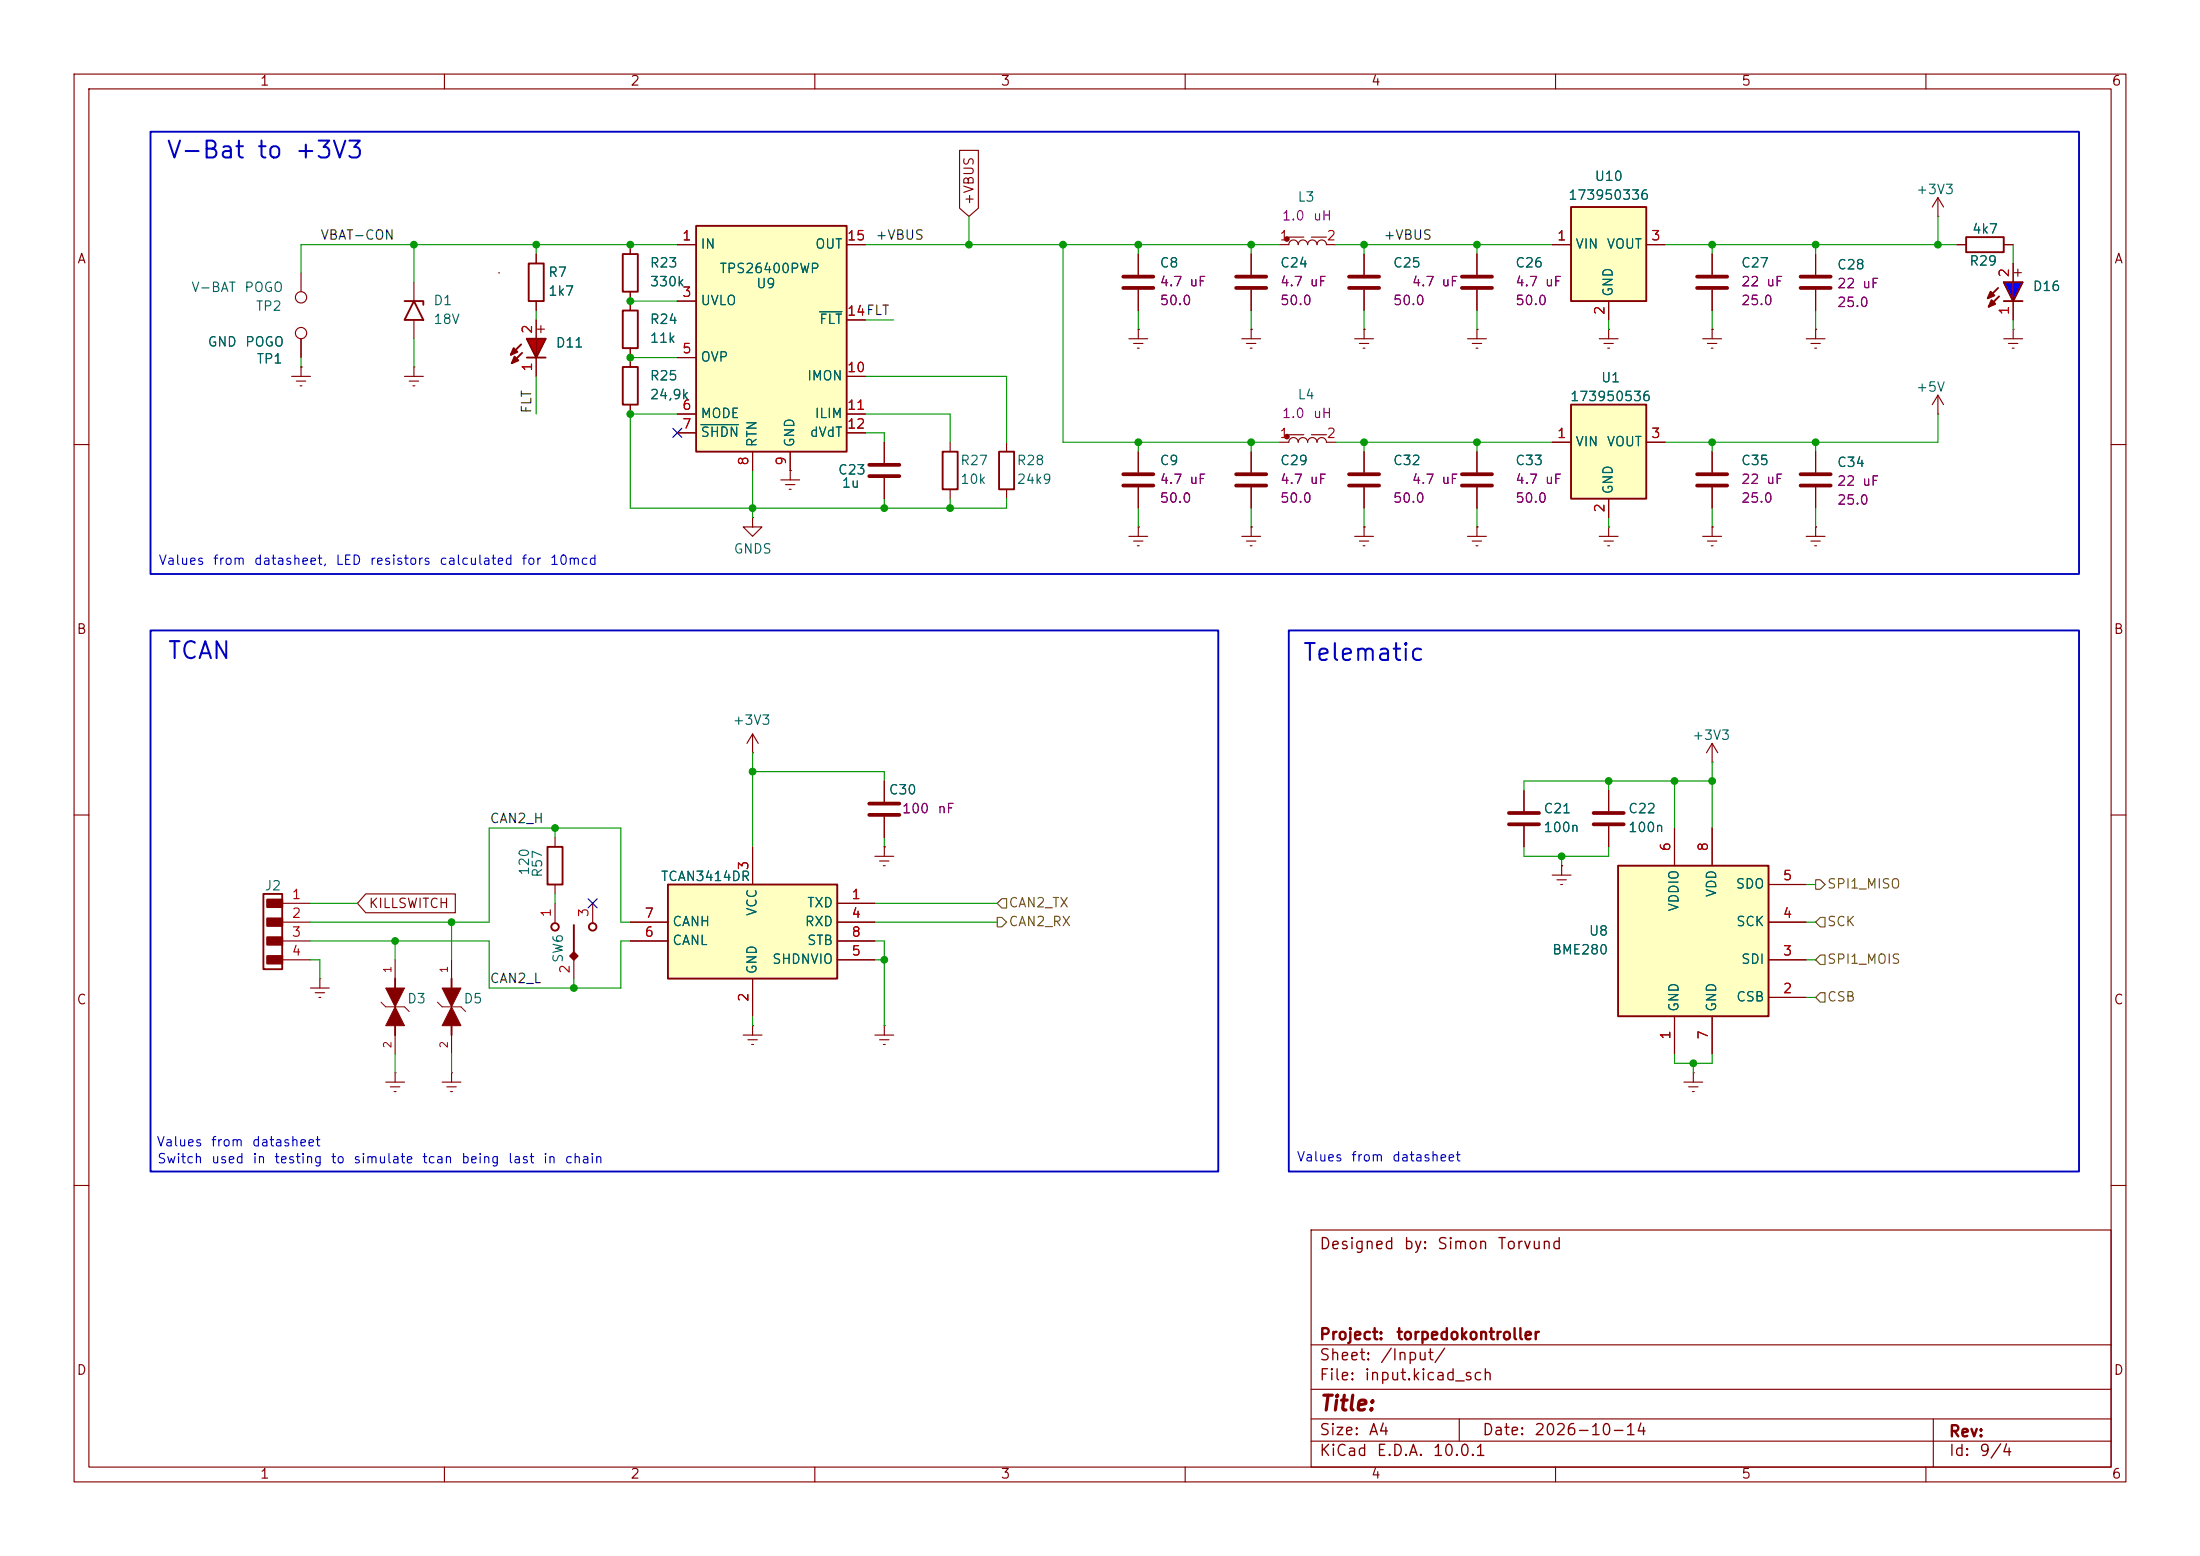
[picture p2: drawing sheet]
<svg xmlns="http://www.w3.org/2000/svg" width="297mm" height="210mm" viewBox="0 0 297 210" stroke-linecap="round" stroke-linejoin="round" font-family="sans-serif">
<g fill="none" stroke="#840000" stroke-width=".15">
<path d="M10 10h277v190h-277zM12 12h273v186h-273zM60 10v2M110 10v2M160 10v2M210 10v2M260 10v2M40.6 36.8v2.6M55.9 38.1v2.5M168.9 34.3v2.8M168.9 39.1v2.8M245.1 34.3v2.8"/>
<path d="M245.1 39.1v2.8M39.4 50.8h2.5M40 51.4h1.3M40.5 52.1h.3M40.6 49.5h.1M40.6 45.7v2.6M40.6 49.5v1.3M54.6 50.8h2.5M55.2 51.4h1.3M55.8 52.1h.2M55.9 49.5h.1M55.9 43.2v2.5"/>
<path d="M55.9 49.5v1.3M128.3 59.7v1.3M167.6 45.7h2.6M168.3 46.4h1.2M168.8 47h.2M168.9 44.5h.1M168.9 44.5v1.2M229.9 45.7h2.5M230.5 46.4h1.3M231 47h.3M231.1 44.5h.1M231.1 44.5v1.2"/>
<path d="M243.8 45.7h2.6M244.5 46.4h1.2M245 47h.2M245.1 44.5h.1M245.1 44.5v1.2M10 60h2M101.6 69.9v1.2h1.3l-1.3 1.3-1.3-1.3h1.3M101.6 69.9h.1M128.3 66v1.3M167.6 72.4h2.6M168.3 73h1.2M168.8 73.7h.2"/>
<path d="M168.9 71.1h.1M168.9 61v2.8M168.9 65.8v2.8M168.9 71.1v1.3M285 60h2M101.6 99.1l.8 1.2M101.6 99.1l-.8 1.2M101.6 99.1v2.5M10 110h2M74.9 113v1.3M74.9 119.4v1.3M101.6 101.6h.1"/>
<path d="M118.1 115.6h2.5M118.7 116.2h1.3M119.3 116.8h.2M119.4 114.3h.1M119.4 114.3v1.3M285 110h2M61 129.5v2.6M61 139.7v2.5M74.9 121.9v2.6M77.5 129.5v2.6M80 121.9v2.6M52.1 146.1h2.5"/>
<path d="M52.7 146.7h1.3M53.2 147.3h.3M53.3 144.8h.1M53.3 144.8v1.3M59.7 146.1h2.5M60.3 146.7h1.3M60.8 147.3h.3M61 144.8h.1M61 144.8v1.3M10 160h2M177 166h108v32h-108zM285 160h2"/>
<path d="M60 198v2M110 198v2M160 198v2M177 194.5h108M177 191.5h108M177 187.5h108M177 181.5h108M197 191.5v3M210 198v2M260 198v2M261 191.5v6.5"/>
<circle cx="40.6" cy="40.1" r=".76"/>
<circle cx="40.6" cy="45" r=".76"/>
</g>
<g fill="none" stroke="#840000" stroke-width=".25">
<path d="M54.6 40.6h2.5v.5M55.9 40.6l1.2 2.6h-2.5zM127.3 61h2v5h-2zM73.9 114.3h2v5.1h-2zM61 132.1v1.3M61 138.4v1.3M77.5 124.8v4.1"/>
<circle cx="74.9" cy="125.1" r=".51"/>
<circle cx="80" cy="125.1" r=".51"/>
</g>
<g fill="#840000" stroke="#840000" stroke-width=".14">
<path d="M61 135.9l1.2 2.5h-2.5z"/>
<path d="M59.7 133.4h2.5l-1.2 2.5z"/>
</g>
<path d="M59.1 135.3l.6 .6h2.5l.7 .6" fill="none" stroke="#840000" stroke-width=".14"/>
<path d="M166.9 37.3h4M166.9 38.9h4M243.1 37.3h4M243.1 38.9h4M166.9 64h4M166.9 65.5h4" fill="none" stroke="#840000" stroke-width=".51"/>
<path d="M77 129l.5-.5 .5 .5-.5 .5z" fill="#840000" stroke="#840000" stroke-width=".25"/>
<path d="M90.2 119.4h22.8v12.7h-22.8z" fill="#ffffc2"/>
<path d="M90.2 119.4h22.8v12.7h-22.8z" fill="none" stroke="#840000" stroke-width=".25"/>
<path d="M101.6 114.3v5.1M119.4 105.4v2.8M119.4 110.2v2.8M85.1 124.5h5.1M85.1 127h5.1M101.6 132.1v5.1M113 121.9h5.1M113 124.5h5.1M113 129.5h5.1M113 127h5.1" fill="none" stroke="#840000" stroke-width=".15"/>
<path d="M117.3 108.5h4.1M117.3 110h4.1" fill="none" stroke="#840000" stroke-width=".51"/>
<path d="M212.1 27.9h10.1v12.7h-10.1z" fill="#ffffc2"/>
<path d="M71.4 35.6h2v5h-2zM212.1 27.9h10.1v12.7h-10.1zM35.6 120.7h2.5v10.1h-2.5zM53.3 132.1v1.3M53.3 138.4v1.3" fill="none" stroke="#840000" stroke-width=".25"/>
<g fill="none" stroke="#840000" stroke-width=".15">
<path d="M72.4 34.3v1.3M153.7 34.3v2.8M153.7 39.1v2.8M172.7 33h1.3a.64 .64 0 0 1 .6-.6 .64 .64 0 0 1 .7 .6 .64 .64 0 0 1 .6-.6 .64 .64 0 0 1 .6 .6 .64 .64 0 0 1 .7-.6 .64 .64 0 0 1 .6 .6 .64 .64 0 0 1 .6-.6 .64 .64 0 0 1 .7 .6h1.2M174 32h2M177 32h2.1M209.5 33h2.6M222.2 33h2.6M261.6 29.2h.1M261.6 26.7l-.7 1.2M261.6 26.7l.8 1.2M261.6 26.7v2.5"/>
<path d="M72.4 40.6v1.3M217.2 40.6v2.6M243.8 72.4h2.6M244.5 73h1.2M245 73.7h.2M245.1 71.1h.1M245.1 71.1v1.3M38.1 121.9h3.8M38.1 124.5h3.8M38.1 127h3.8M38.1 129.5h3.8M41.9 133.4h2.5"/>
<path d="M42.5 134h1.3M43.1 134.6h.2M43.2 132.1h.1M43.2 132.1v1.3M53.3 129.5v2.6M53.3 139.7v2.5"/>
</g>
<path d="M151.6 37.3h4.1M151.6 38.9h4.1" fill="none" stroke="#840000" stroke-width=".51"/>
<circle cx="173.7" cy="32.3" r=".19" fill="#840000" stroke="#840000" stroke-width=".38"/>
<g fill="#840000" stroke="#840000" stroke-width=".14">
<path d="M53.3 135.9l1.3 2.5h-2.5z"/>
<path d="M52.1 133.4h2.5l-1.3 2.5z"/>
</g>
<path d="M51.4 135.3l.7 .6h2.5l.6 .6" fill="none" stroke="#840000" stroke-width=".14"/>
<g fill="#840000" stroke="#840000" stroke-width=".25">
<path d="M36.1 121.4h2v1h-2z"/>
<path d="M36.1 124h2v1h-2z"/>
<path d="M36.1 126.5h2v1h-2z"/>
<path d="M36.1 129h2v1h-2z"/>
</g>
<path d="M71.1 45.7h2.6l-1.3 2.6z" fill="#ff0010"/>
<g fill="none" stroke="#840000" stroke-width=".15">
<path d="M67.3 36.8h.1M85.1 33v1.3M85.1 39.4v2.5M71.1 45.7h2.6l-1.3 2.6zM72.4 43.2v2.5M72.4 48.3v2.5M85.1 47v1.3M152.4 45.7h2.5M153 46.4h1.3M153.5 47h.3M153.7 44.5h.1M153.7 44.5v1.2"/>
<path d="M229.9 72.4h2.5M230.5 73h1.3M231 73.7h.3M231.1 71.1h.1M231.1 61v2.8M231.1 65.8v2.8M231.1 71.1v1.3M245.1 61v2.8M245.1 65.8v2.8M100.3 139.7h2.6M101.6 138.4h.1M101.6 138.4v1.3"/>
<path d="M118.1 139.7h2.5M119.4 138.4h.1M119.4 138.4v1.3M101 140.3h1.2M101.5 141h.2M118.7 140.3h1.3M119.3 141h.2"/>
</g>
<path d="M84.1 34.3h2v5.1h-2zM70.4 46.5l-1.4 1.4M70.5 47.6l-1.4 1.4M71.1 48.3h2.6M71.1 45.7h2.6l-1.3 2.6zM72.4 45.7v2.6M84.1 41.9h2v5.1h-2z" fill="none" stroke="#840000" stroke-width=".25"/>
<g fill="#840000" stroke="#840000" stroke-width=".25">
<path d="M69.5 48.1l.5 .5-.9 .4z"/>
<path d="M69.3 47l.5 .5-.8 .4z"/>
</g>
<path d="M229.1 64h4.1M229.1 65.5h4.1M243.1 64h4M243.1 65.5h4" fill="none" stroke="#840000" stroke-width=".51"/>
<path d="M94 30.5h20.3v30.5h-20.3z" fill="#ffffc2"/>
<path d="M94 30.5h20.3v30.5h-20.3zM84.1 49.5h2v5.1h-2zM134.9 61h2v5h-2z" fill="none" stroke="#840000" stroke-width=".25"/>
<g fill="none" stroke="#840000" stroke-width=".15">
<path d="M91.4 33h2.6M114.3 33h2.5M85.1 48.3v1.2M85.1 54.6v1.3M91.4 40.6h2.6M91.4 48.3h2.6M91.4 55.9h2.6M91.4 58.4h2.6M114.3 55.9h2.5M114.3 58.4h2.5M114.3 50.8h2.5M114.3 43.2h2.5"/>
<path d="M119.4 59.7v2.8M135.9 59.7v1.3M101.6 61v2.5M105.4 64.8h2.5M106 65.4h1.3M106.6 66h.2M106.7 63.5h.1M106.7 61v3.8M119.4 64.5v2.8M135.9 66v1.3M152.4 72.4h2.5M153 73h1.3"/>
<path d="M153.5 73.7h.3M153.7 71.1h.1M153.7 61v2.8M153.7 65.8v2.8M153.7 71.1v1.3M205.7 106.7v2.8M205.7 111.5v2.8M209.5 118.1h2.6M210.2 118.7h1.3M210.7 119.4h.2M210.8 116.8h.1M210.8 116.8v1.3"/>
<path d="M231.1 102.9h.1M231.1 100.3l-.7 1.3M231.1 100.3l.8 1.3M231.1 100.3v2.6M227.3 146.1h2.6M228 146.7h1.2M228.5 147.3h.2M228.6 144.8h.1M228.6 144.8v1.3"/>
</g>
<path d="M94.6 57.3h5.1M110.6 42.1h3.1" fill="none" stroke="#006464" stroke-width=".15"/>
<path d="M117.3 62.7h4.1M117.3 64.3h4.1M151.6 64h4.1M151.6 65.5h4.1M203.7 109.7h4.1M203.7 111.3h4.1" fill="none" stroke="#840000" stroke-width=".51"/>
<path d="M218.4 116.8h20.4v20.4h-20.4z" fill="#ffffc2"/>
<path d="M218.4 116.8h20.4v20.4h-20.4z" fill="none" stroke="#840000" stroke-width=".25"/>
<g fill="none" stroke="#840000" stroke-width=".15">
<path d="M184.1 34.3v2.8M184.1 39.1v2.8M199.4 34.3v2.8M199.4 39.1v2.8M172.7 59.7h1.3a.64 .64 0 0 1 .6-.6 .64 .64 0 0 1 .7 .6 .64 .64 0 0 1 .6-.6 .64 .64 0 0 1 .6 .6 .64 .64 0 0 1 .7-.6 .64 .64 0 0 1 .6 .6 .64 .64 0 0 1 .6-.6 .64 .64 0 0 1 .7 .6h1.2M174 58.7h2M177 58.7h2.1M182.9 45.7h2.5M183.5 46.4h1.3M184 47h.3M184.1 44.5h.1M184.1 44.5v1.2"/>
<path d="M198.1 45.7h2.6M198.8 46.4h1.2M199.3 47h.2M199.4 44.5h.1M199.4 44.5v1.2M215.9 45.7h2.5M216.5 46.4h1.3M217 47h.3M217.2 44.5h.1M217.2 44.5v1.2M182.9 72.4h2.5M183.5 73h1.3"/>
<path d="M184 73.7h.3M184.1 71.1h.1M184.1 61v2.8M184.1 65.8v2.8M184.1 71.1v1.3M198.1 72.4h2.6M198.8 73h1.2M199.3 73.7h.2M199.4 71.1h.1M199.4 61v2.8M199.4 65.8v2.8M199.4 71.1v1.3"/>
<path d="M215.9 72.4h2.5M216.5 73h1.3M217 73.7h.3M217.2 71.1h.1M217.2 71.1v1.3M217.2 106.7v2.8M217.2 111.5v2.8M226.1 111.8v5M231.1 111.8v5M238.8 119.4h5M226.1 137.2v5M231.1 137.2v5"/>
<path d="M238.8 134.6h5M238.8 129.5h5M238.8 124.5h5"/>
</g>
<path d="M182.1 37.3h4.1M182.1 38.9h4.1M197.4 37.3h4M197.4 38.9h4M182.1 64h4.1M182.1 65.5h4.1M197.4 64h4M197.4 65.5h4M215.1 109.7h4.1M215.1 111.3h4.1" fill="none" stroke="#840000" stroke-width=".51"/>
<circle cx="173.7" cy="58.9" r=".19" fill="#840000" stroke="#840000" stroke-width=".38"/>
<path d="M212.1 54.6h10.1v12.7h-10.1z" fill="#ffffc2"/>
<path d="M212.1 54.6h10.1v12.7h-10.1z" fill="none" stroke="#840000" stroke-width=".25"/>
<path d="M209.5 59.7h2.6M222.2 59.7h2.6M270.5 45.7h2.5M271.1 46.4h1.3M271.7 47h.2M271.8 44.5h.1M271.8 44.5v1.2M217.2 67.3v2.6" fill="none" stroke="#840000" stroke-width=".15"/>
<path d="M270.5 38.1h2.5l-1.2 2.5z" fill="#0002ff"/>
<path d="M265.4 32h5.1v2h-5.1zM269.7 38.9l-1.3 1.4M270.5 38.1h2.5l-1.2 2.5zM271.8 38.1v2.5M269.9 40l-1.4 1.4M270.5 40.6h2.5" fill="none" stroke="#840000" stroke-width=".25"/>
<g fill="#840000" stroke="#840000" stroke-width=".25">
<path d="M268.9 40.5l.5 .5-.9 .4z"/>
<path d="M268.7 39.4l.5 .5-.8 .4z"/>
</g>
<g fill="none" stroke="#840000" stroke-width=".15">
<path d="M72.4 34.3v1.3M85.1 33v1.3M85.1 39.4v2.5M91.4 33h2.6M114.3 33h2.5M129.5 20.3h2.6v7.8l-1.3 1.1-1.3-1.1zM153.7 34.3v2.8M153.7 39.1v2.8M168.9 34.3v2.8M168.9 39.1v2.8M184.1 34.3v2.8M184.1 39.1v2.8"/>
<path d="M199.4 34.3v2.8M199.4 39.1v2.8M209.5 33h2.6M222.2 33h2.6M231.1 34.3v2.8M231.1 39.1v2.8M245.1 34.3v2.8M245.1 39.1v2.8M264.2 33h1.2M270.5 38.1h2.5l-1.2 2.5zM270.5 33h1.3M271.8 35.6v2.5"/>
<path d="M40.6 49.5h.1M40.6 45.7v2.6M72.4 40.6v1.3M72.4 43.2v2.5M72.4 48.3v2.5M85.1 47v2.5M85.1 54.6v1.3M91.4 40.6h2.6M91.4 48.3h2.6M91.4 55.9h2.6M91.4 58.4h2.6M114.3 55.9h2.5"/>
<path d="M114.3 58.4h2.5M114.3 50.8h2.5M114.3 43.2h2.5M119.4 59.7v2.8M153.7 44.5h.1M168.9 44.5h.1M184.1 44.5h.1M199.4 44.5h.1M209.5 59.7h2.6M217.2 40.6v2.6M222.2 59.7h2.6M231.1 44.5h.1"/>
<path d="M245.1 44.5h.1M261.6 55.9h.1M261.6 53.3l-.7 1.3M261.6 53.3l.8 1.3M261.6 53.3v2.6M271.8 40.6v2.6M101.6 61v2.5M106.7 63.5h.1M106.7 61v2.5M119.4 64.5v2.8M153.7 71.1h.1M153.7 61v2.8"/>
<path d="M153.7 65.8v2.8M168.9 71.1h.1M168.9 61v2.8M168.9 65.8v2.8M184.1 71.1h.1M184.1 61v2.8M184.1 65.8v2.8M199.4 71.1h.1M199.4 61v2.8M199.4 65.8v2.8M217.2 67.3v2.6M231.1 71.1h.1"/>
<path d="M231.1 61v2.8M231.1 65.8v2.8M245.1 71.1h.1M245.1 61v2.8M245.1 65.8v2.8M101.6 114.3v5.1M119.4 114.3h.1M119.4 105.4v2.8M119.4 110.2v2.8M205.7 106.7v2.8M205.7 111.5v2.8M210.8 116.8h.1"/>
<path d="M217.2 106.7v2.8M217.2 111.5v2.8M226.1 111.8v5M231.1 111.8v5M238.8 119.4h5M49.4 120.6h12.1v2.6h-12.1l-1.1-1.3zM85.1 124.5h5.1M85.1 127h5.1M101.6 132.1v5.1M113 121.9h5.1M113 124.5h5.1M113 129.5h5.1"/>
<path d="M113 127h5.1M226.1 137.2v5M231.1 137.2v5M238.8 124.5h5M238.8 129.5h5M238.8 134.6h5"/>
</g>
<path d="M229.1 37.3h4.1M229.1 38.9h4.1" fill="none" stroke="#840000" stroke-width=".51"/>
<path d="M245.1 118.7h.6l.7 .7-.7 .6h-.6zM134.6 123.8h.7l.6 .7-.6 .6h-.7zM135.3 121.3h.6v1.3h-.6l-.7-.7zM245.7 128.9h.7v1.3h-.7l-.6-.7zM245.7 134h.7v1.3h-.7l-.6-.7zM245.7 123.8h.7v1.3h-.7l-.6-.6z" fill="none" stroke="#725600" stroke-width=".15"/>
<g fill="none" stroke="#009600" stroke-width=".15">
<path d="M55.9 33v5.1M72.4 33v1.3M91.4 33h-50.8v3.8M116.8 33h55.9M130.8 29.2v3.8M143.5 33v26.7h29.2M153.7 33v1.3M168.9 33v1.3M180.3 33h29.2M184.1 33v1.3M199.4 33v1.3M224.8 33h39.4"/>
<path d="M231.1 33v1.3M245.1 33v1.3M261.6 29.2v3.8M271.8 33v2.6M40.6 48.3v1.2M55.9 45.7v3.8M72.4 41.9v1.3M72.4 50.8v5.1M85.1 48.3h6.3M85.1 40.6h6.3M91.4 55.9h-6.3v12.7h50.8v-1.3M116.8 55.9h11.5v3.8"/>
<path d="M116.8 50.8h19.1v8.9M116.8 58.4h2.6v1.3M116.8 43.2h3.8M153.7 41.9v2.6M153.7 59.7v1.3M168.9 41.9v2.6M168.9 59.7v1.3M180.3 59.7h29.2M184.1 41.9v2.6M184.1 59.7v1.3M199.4 41.9v2.6M199.4 59.7v1.3"/>
<path d="M217.2 43.2v1.3M231.1 41.9v2.6M231.1 59.7v1.3M245.1 41.9v2.6M245.1 59.7v1.3M261.6 55.9v3.8h-36.8M271.8 43.2v1.3M101.6 63.5v6.4M119.4 67.3v1.3M128.3 67.3v1.3M153.7 68.6v2.5M168.9 68.6v2.5"/>
<path d="M184.1 68.6v2.5M199.4 68.6v2.5M217.2 69.9v1.2M231.1 68.6v2.5M245.1 68.6v2.5M74.9 111.8v1.2M101.6 104.1h17.8v1.3M101.6 101.6v12.7M119.4 113v1.3M205.7 114.3v1.3h11.5v-1.3M210.8 115.6v1.2M217.2 105.4v1.3"/>
<path d="M226.1 105.4v6.4M231.1 102.9v8.9M231.1 105.4h-25.4v1.3M243.8 119.4h1.3M41.9 124.5h24.1v-12.7h17.8v12.7h1.3M41.9 127h24.1v6.4h17.8v-6.4h1.3M41.9 129.5h1.3v2.6M41.9 121.9h6.4M53.3 127v2.5M61 124.5v5M74.9 120.7v1.2M77.5 132.1v1.3"/>
<path d="M101.6 137.2v1.2M118.1 127h1.3v11.4M118.1 129.5h1.3M118.1 124.5h16.5M118.1 121.9h16.5M243.8 129.5h1.3M243.8 124.5h1.3M243.8 134.6h1.3M53.3 142.2v2.6M61 142.2v2.6M226.1 142.2v1.3h5v-1.3M228.6 143.5v1.3"/>
</g>
<path d="M90.8 57.8l1.2 1.2M92 57.8l-1.2 1.2M79.4 121.3l1.2 1.2M80.6 121.3l-1.2 1.2" fill="none" stroke="#000084" stroke-width=".15"/>
<path d="M20.3 17.8h260.4v59.7h-260.4zM20.3 85.1h144.2v73h-144.2zM174 85.1h106.7v73h-106.7z" fill="none" stroke="#0000c2" stroke-width=".25"/>
<path d="M94.6 57.3h5.1M110.6 42.1h3.1" fill="none" stroke="#006464" stroke-width=".15"/>
<g fill="#009600" stroke="#009600" stroke-width=".14">
<circle cx="77.5" cy="133.4" r=".46"/>
<circle cx="74.9" cy="111.8" r=".46"/>
<circle cx="53.3" cy="127" r=".46"/>
<circle cx="61" cy="124.5" r=".46"/>
<circle cx="85.1" cy="40.6" r=".46"/>
<circle cx="85.1" cy="48.3" r=".46"/>
<circle cx="130.8" cy="33" r=".46"/>
<circle cx="143.5" cy="33" r=".46"/>
<circle cx="101.6" cy="68.6" r=".46"/>
<circle cx="119.4" cy="68.6" r=".46"/>
<circle cx="85.1" cy="55.9" r=".46"/>
<circle cx="85.1" cy="33" r=".46"/>
<circle cx="72.4" cy="33" r=".46"/>
<circle cx="128.3" cy="68.6" r=".46"/>
<circle cx="168.9" cy="59.7" r=".46"/>
<circle cx="153.7" cy="59.7" r=".46"/>
<circle cx="153.7" cy="33" r=".46"/>
<circle cx="55.9" cy="33" r=".46"/>
<circle cx="119.4" cy="129.5" r=".46"/>
<circle cx="101.6" cy="104.1" r=".46"/>
<circle cx="228.6" cy="143.5" r=".46"/>
<circle cx="217.2" cy="105.4" r=".46"/>
<circle cx="210.8" cy="115.6" r=".46"/>
<circle cx="226.1" cy="105.4" r=".46"/>
<circle cx="231.1" cy="105.4" r=".46"/>
<circle cx="199.4" cy="59.7" r=".46"/>
<circle cx="231.1" cy="59.7" r=".46"/>
<circle cx="245.1" cy="59.7" r=".46"/>
<circle cx="184.1" cy="59.7" r=".46"/>
<circle cx="199.4" cy="33" r=".46"/>
<circle cx="184.1" cy="33" r=".46"/>
<circle cx="245.1" cy="33" r=".46"/>
<circle cx="231.1" cy="33" r=".46"/>
<circle cx="261.6" cy="33" r=".46"/>
<circle cx="168.9" cy="33" r=".46"/>
</g>
<g font-size="2.3" fill="#0000c2">
<text x="22.3" y="21.9">V-Bat to +3V3</text>
<text x="22.5" y="89.5">TCAN</text>
<text x="175.7" y="89.8">Telematic</text>
</g>
<text font-size="2" fill="#840000" x="178" y="190.9">Title:</text>
<g font-size="1.5" fill="#840000">
<text x="178" y="169">Designed</text>
<text x="189.4" y="169">by:</text>
<text x="193.9" y="169">Simon</text>
<text x="202.1" y="169">Torvund</text>
<text x="178" y="184">Sheet:</text>
<text x="178" y="181.2">Project:</text>
<text x="186.2" y="184">/Input/</text>
<text x="188.4" y="181.2">torpedokontroller</text>
<text x="178" y="186.7">File:</text>
<text x="184.1" y="186.7">input.kicad_sch</text>
<text x="178" y="196.9">KiCad</text>
<text x="178" y="194.1">Size:</text>
<text x="184.7" y="194.1">A4</text>
<text x="185.7" y="196.9">E.D.A.</text>
<text x="193.3" y="196.9">10.0.1</text>
<text x="200" y="194.1">Date:</text>
<text x="207" y="194.1">2026-10-14</text>
<text x="263" y="194.3">Rev:</text>
<text x="263" y="196.9">Id:</text>
<text x="267.1" y="196.9">9/4</text>
</g>
<g font-size="1.3" fill="#840000">
<text x="35" y="11.9">1</text>
<text x="85" y="11.9">2</text>
<text x="135" y="11.9">3</text>
<text x="185" y="11.9">4</text>
<text x="235" y="11.9">5</text>
<text x="285" y="11.9">6</text>
<text x="131.8" y="27.8" transform="rotate(-90 131.8 27.8)">+VBUS</text>
<text x="10.3" y="35.9">A</text>
<text x="285.3" y="35.9">A</text>
<text x="273.3" y="37.7" transform="rotate(-90 273.3 37.7)">+</text>
<text x="73.9" y="45.3" transform="rotate(-90 73.9 45.3)">+</text>
<text x="10.3" y="85.9">B</text>
<text x="285.3" y="85.9">B</text>
<text x="49.7" y="122.9">KILLSWITCH</text>
<text x="10.3" y="135.9">C</text>
<text x="285.3" y="135.9">C</text>
<text x="10.3" y="185.9">D</text>
<text x="285.3" y="185.9">D</text>
<text x="35" y="199.9">1</text>
<text x="85" y="199.9">2</text>
<text x="135" y="199.9">3</text>
<text x="185" y="199.9">4</text>
<text x="235" y="199.9">5</text>
<text x="285" y="199.9">6</text>
</g>
<g font-size="1.3" fill="#006464">
<text x="175.1" y="27.5">L3</text>
<text x="211.6" y="27.3">173950336</text>
<text x="215.2" y="24.7">U10</text>
<text x="258.6" y="26.5">+3V3</text>
<text x="94.5" y="33.9">IN</text>
<text x="110" y="33.9">OUT</text>
<text x="212.6" y="33.9">VIN</text>
<text x="216.8" y="33.9">VOUT</text>
<text x="266.1" y="31.9">4k7</text>
<text x="25.7" y="39.7">V-BAT</text>
<text x="32.9" y="39.7">POGO</text>
<text x="58.4" y="41.5">D1</text>
<text x="73.9" y="37.7">R7</text>
<text x="73.9" y="40.2">1k7</text>
<text x="87.6" y="36.4">R23</text>
<text x="87.6" y="39">330k</text>
<text x="94.5" y="41.5">UVLO</text>
<text x="97" y="37.2">TPS26400PWP</text>
<text x="102" y="39.2">U9</text>
<text x="156.5" y="36.4">C8</text>
<text x="172.7" y="36.4">C24</text>
<text x="188" y="36.4">C25</text>
<text x="204.5" y="36.4">C26</text>
<text x="218" y="40.1" transform="rotate(-90 218 40.1)">GND</text>
<text x="235" y="36.4">C27</text>
<text x="247.9" y="36.7">C28</text>
<text x="265.8" y="36.2">R29</text>
<text x="274.3" y="39.6">D16</text>
<text x="27.9" y="47.1">GND</text>
<text x="33" y="47.1">POGO</text>
<text x="34.4" y="42.3">TP2</text>
<text x="58.4" y="44">18V</text>
<text x="74.9" y="47.2">D11</text>
<text x="87.6" y="46.6">11k</text>
<text x="87.6" y="44">R24</text>
<text x="110.5" y="44">FLT</text>
<text x="34.6" y="49.4">TP1</text>
<text x="87.6" y="51.7">R25</text>
<text x="94.5" y="49.1">OVP</text>
<text x="108.9" y="51.7">IMON</text>
<text x="216.1" y="51.9">U1</text>
<text x="258.6" y="53.2">+5V</text>
<text x="87.6" y="54.2">24,9k</text>
<text x="94.5" y="56.7">MODE</text>
<text x="94.5" y="59.3">SHDN</text>
<text x="109.2" y="59.3">dVdT</text>
<text x="109.9" y="56.7">ILIM</text>
<text x="175.1" y="54.2">L4</text>
<text x="211.9" y="54.5">173950536</text>
<text x="102.5" y="60.5" transform="rotate(-90 102.5 60.5)">RTN</text>
<text x="107.5" y="60.5" transform="rotate(-90 107.5 60.5)">GND</text>
<text x="113" y="64.4">C23</text>
<text x="129.5" y="65.6">10k</text>
<text x="129.5" y="63.1">R27</text>
<text x="137.2" y="63.1">R28</text>
<text x="137.2" y="65.6">24k9</text>
<text x="156.5" y="63.1">C9</text>
<text x="172.7" y="63.1">C29</text>
<text x="188" y="63.1">C32</text>
<text x="204.5" y="63.1">C33</text>
<text x="212.6" y="60.6">VIN</text>
<text x="216.8" y="60.6">VOUT</text>
<text x="235" y="63.1">C35</text>
<text x="247.9" y="63.3">C34</text>
<text x="113.5" y="66.1">1u</text>
<text x="218" y="66.8" transform="rotate(-90 218 66.8)">GND</text>
<text x="99" y="75">GNDS</text>
<text x="98.8" y="98.1">+3V3</text>
<text x="228.4" y="100.2">+3V3</text>
<text x="119.9" y="107.5">C30</text>
<text x="208.3" y="112.6">100n</text>
<text x="208.3" y="110.1">C21</text>
<text x="219.7" y="112.6">100n</text>
<text x="219.7" y="110.1">C22</text>
<text x="71.7" y="118.2" transform="rotate(-90 71.7 118.2)">120</text>
<text x="73.5" y="118.5" transform="rotate(-90 73.5 118.5)">R57</text>
<text x="89.1" y="119.2">TCAN3414DR</text>
<text x="35.6" y="120.5">J2</text>
<text x="90.7" y="125.3">CANH</text>
<text x="102.5" y="123.7" transform="rotate(-90 102.5 123.7)">VCC</text>
<text x="108.6" y="125.3">RXD</text>
<text x="108.9" y="122.8">TXD</text>
<text x="226.9" y="123.1" transform="rotate(-90 226.9 123.1)">VDDIO</text>
<text x="232" y="121.2" transform="rotate(-90 232 121.2)">VDD</text>
<text x="234.2" y="120.2">SDO</text>
<text x="234.3" y="125.3">SCK</text>
<text x="76.3" y="130.1" transform="rotate(-90 76.3 130.1)">SW6</text>
<text x="90.7" y="127.9">CANL</text>
<text x="102.5" y="131.6" transform="rotate(-90 102.5 131.6)">GND</text>
<text x="104.2" y="130.4">SHDNVIO</text>
<text x="108.9" y="127.9">STB</text>
<text x="209.5" y="129.1">BME280</text>
<text x="214.4" y="126.6">U8</text>
<text x="235" y="130.4">SDI</text>
<text x="54.9" y="135.7">D3</text>
<text x="62.5" y="135.7">D5</text>
<text x="226.9" y="136.7" transform="rotate(-90 226.9 136.7)">GND</text>
<text x="232" y="136.7" transform="rotate(-90 232 136.7)">GND</text>
<text x="234.3" y="135.5">CSB</text>
</g>
<g font-size="1.3" fill="#0f0f0f">
<text x="43.2" y="32.7">VBAT-CON</text>
<text x="118.1" y="32.7">+VBUS</text>
<text x="186.7" y="32.7">+VBUS</text>
<text x="72" y="55.9" transform="rotate(-90 72 55.9)">FLT</text>
<text x="66" y="111.4">CAN2_H</text>
<text x="66" y="133">CAN2_L</text>
</g>
<g font-size="1.3" fill="#a90000">
<text x="92" y="32.8">1</text>
<text x="114.3" y="32.8">15</text>
<text x="172.6" y="32.8">1</text>
<text x="179" y="32.8">2</text>
<text x="210.1" y="32.8">1</text>
<text x="222.8" y="32.8">3</text>
<text x="92" y="40.4">3</text>
<text x="271.5" y="37.5" transform="rotate(-90 271.5 37.5)">2</text>
<text x="72.1" y="45.2" transform="rotate(-90 72.1 45.2)">2</text>
<text x="114.3" y="42.9">14FLT</text>
<text x="114.3" y="42.9">14</text>
<text x="216.9" y="42.6" transform="rotate(-90 216.9 42.6)">2</text>
<text x="271.5" y="42.6" transform="rotate(-90 271.5 42.6)">1</text>
<text x="72.1" y="50.2" transform="rotate(-90 72.1 50.2)">1</text>
<text x="92" y="48">5</text>
<text x="114.3" y="50.5">10</text>
<text x="92" y="55.6">6</text>
<text x="92" y="58.2">7</text>
<text x="114.3" y="55.6">11</text>
<text x="114.3" y="58.2">12</text>
<text x="172.6" y="59.4">1</text>
<text x="179" y="59.4">2</text>
<text x="210.1" y="59.4">1</text>
<text x="222.8" y="59.4">3</text>
<text x="101.3" y="62.9" transform="rotate(-90 101.3 62.9)">8</text>
<text x="106.4" y="62.9" transform="rotate(-90 106.4 62.9)">9</text>
<text x="216.9" y="69.3" transform="rotate(-90 216.9 69.3)">2</text>
<text x="101.3" y="117.5" transform="rotate(-90 101.3 117.5)">3</text>
<text x="225.8" y="115" transform="rotate(-90 225.8 115)">6</text>
<text x="230.9" y="115" transform="rotate(-90 230.9 115)">8</text>
<text x="240.6" y="119.1">5</text>
<text x="39.3" y="121.7">1</text>
<text x="39.3" y="124.2">2</text>
<text x="74.7" y="123.9" transform="rotate(-90 74.7 123.9)">1</text>
<text x="79.8" y="123.9" transform="rotate(-90 79.8 123.9)">3</text>
<text x="86.9" y="124.2">7</text>
<text x="114.9" y="121.7">1</text>
<text x="114.9" y="124.2">4</text>
<text x="240.6" y="124.2">4</text>
<text x="39.3" y="126.7">3</text>
<text x="39.3" y="129.3">4</text>
<text x="77.2" y="131.5" transform="rotate(-90 77.2 131.5)">2</text>
<text x="86.9" y="126.7">6</text>
<text x="114.9" y="129.3">5</text>
<text x="114.9" y="126.7">8</text>
<text x="240.6" y="129.3">3</text>
<text x="101.3" y="135.3" transform="rotate(-90 101.3 135.3)">2</text>
<text x="240.6" y="134.4">2</text>
<text x="225.8" y="140.4" transform="rotate(-90 225.8 140.4)">1</text>
<text x="230.9" y="140.4" transform="rotate(-90 230.9 140.4)">7</text>
</g>
<g font-size="1.3" fill="#840084">
<text x="173" y="30.1">1.0</text>
<text x="177.2" y="30.1">uH</text>
<text x="156.5" y="41.5">50.0</text>
<text x="156.5" y="39">4.7 uF</text>
<text x="172.7" y="41.5">50.0</text>
<text x="172.7" y="39">4.7 uF</text>
<text x="188" y="41.5">50.0</text>
<text x="190.5" y="39">4.7 uF</text>
<text x="204.5" y="41.5">50.0</text>
<text x="204.5" y="39">4.7 uF</text>
<text x="235" y="41.5">25.0</text>
<text x="235" y="39">22 uF</text>
<text x="247.9" y="41.8">25.0</text>
<text x="247.9" y="39.2">22 uF</text>
<text x="173" y="56.7">1.0</text>
<text x="177.2" y="56.7">uH</text>
<text x="156.5" y="65.6">4.7 uF</text>
<text x="172.7" y="65.6">4.7 uF</text>
<text x="190.5" y="65.6">4.7 uF</text>
<text x="204.5" y="65.6">4.7 uF</text>
<text x="235" y="65.6">22 uF</text>
<text x="247.9" y="65.9">22 uF</text>
<text x="156.5" y="68.2">50.0</text>
<text x="172.7" y="68.2">50.0</text>
<text x="188" y="68.2">50.0</text>
<text x="204.5" y="68.2">50.0</text>
<text x="235" y="68.2">25.0</text>
<text x="247.9" y="68.4">25.0</text>
<text x="121.7" y="110.1">100</text>
<text x="126.5" y="110.1">nF</text>
</g>
<g font-size="1.3" fill="#0000c2">
<text x="21.3" y="76.6">Values</text>
<text x="28.7" y="76.6">from</text>
<text x="34.2" y="76.6">datasheet,</text>
<text x="45.2" y="76.6">LED</text>
<text x="49.8" y="76.6">resistors</text>
<text x="59.2" y="76.6">calculated</text>
<text x="70.3" y="76.6">for</text>
<text x="74.1" y="76.6">10mcd</text>
<text x="21" y="155">Values</text>
<text x="28.4" y="155">from</text>
<text x="33.9" y="155">datasheet</text>
<text x="21.1" y="157.3">Switch</text>
<text x="28.4" y="157.3">used</text>
<text x="34" y="157.3">in</text>
<text x="36.9" y="157.3">testing</text>
<text x="44.6" y="157.3">to</text>
<text x="47.6" y="157.3">simulate</text>
<text x="56.9" y="157.3">tcan</text>
<text x="62.2" y="157.3">being</text>
<text x="68.5" y="157.3">last</text>
<text x="73.2" y="157.3">in</text>
<text x="76.1" y="157.3">chain</text>
<text x="175" y="157.1">Values</text>
<text x="182.3" y="157.1">from</text>
<text x="187.8" y="157.1">datasheet</text>
</g>
<g font-size="1.3" fill="#725600">
<text x="136.1" y="125.3">CAN2_RX</text>
<text x="136.1" y="122.8">CAN2_TX</text>
<text x="246.6" y="125.3">SCK</text>
<text x="246.6" y="120.2">SPI1_MISO</text>
<text x="246.6" y="130.4">SPI1_MOIS</text>
<text x="246.6" y="135.5">CSB</text>
</g>
<g font-size="1" fill="#a90000">
<text x="53.1" y="131.4" transform="rotate(-90 53.1 131.4)">1</text>
<text x="60.7" y="131.4" transform="rotate(-90 60.7 131.4)">1</text>
<text x="53.1" y="141.6" transform="rotate(-90 53.1 141.6)">2</text>
<text x="60.7" y="141.6" transform="rotate(-90 60.7 141.6)">2</text>
</g>
</svg>
